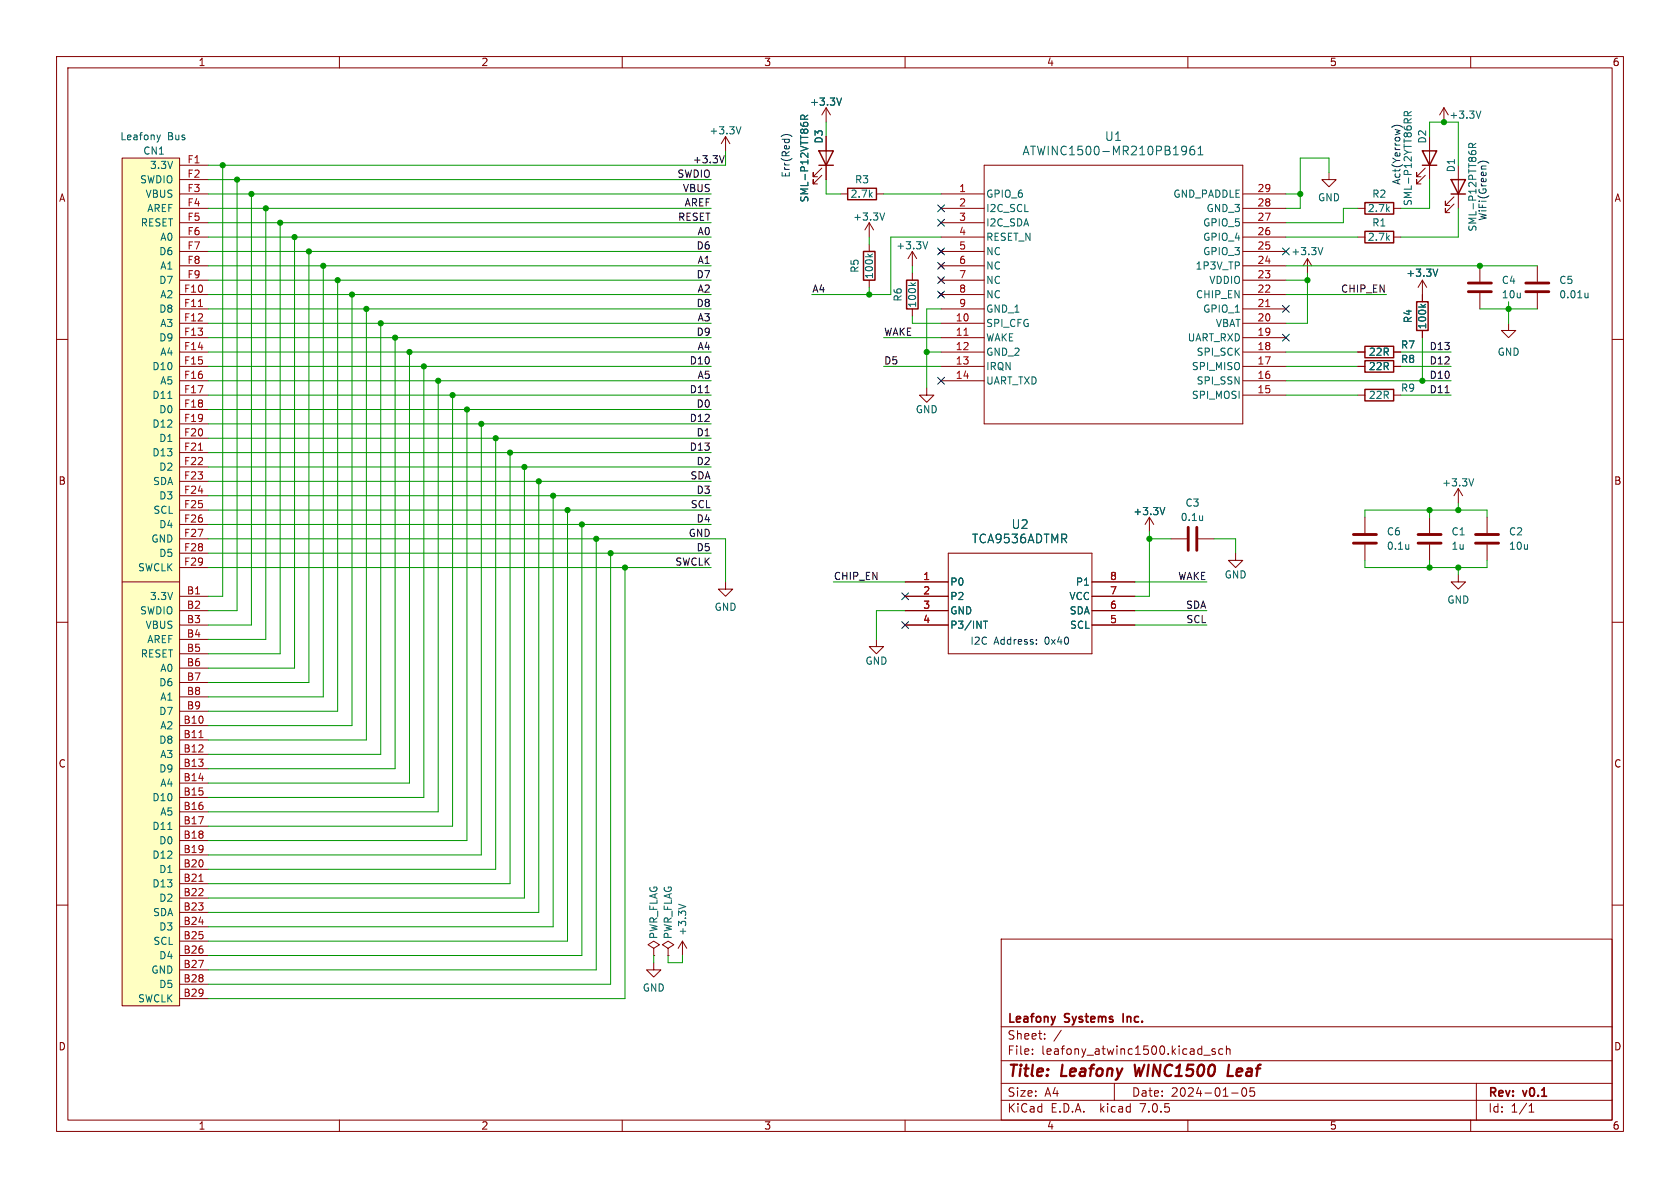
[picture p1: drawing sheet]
<svg xmlns="http://www.w3.org/2000/svg" width="297mm" height="210mm" viewBox="0 0 297 210" stroke-linecap="round" stroke-linejoin="round" font-family="sans-serif">
<g fill="none" stroke="#840000" stroke-width=".18">
<path d="M10 10h277v190h-277zM12 12h273v186h-273zM60 10v2M110 10v2M146 19.1v2.5M146 19.1l-.7 1.2M146 19.1l.8 1.2M160 10v2M210 10v2M255.3 19.1l-.8 1.2M255.3 19.1v2.5M255.3 19.1l.7 1.2"/>
<path d="M260 10v2M21.6 27.9h10.1v149.9h-10.1zM31.7 36.8h5.1M31.7 29.2h5.1M31.7 31.8h5.1M31.7 34.3h5.1M31.7 39.4h5.1M128.3 24.1l.7 1.3M128.3 24.1v2.6M128.3 24.1l-.8 1.3M145.3 31l-1.5 1.5v-.7v.7h.7M145.3 29.7l-1.5 1.5v-.7v.7h.7"/>
<path d="M146 24.1v7.7M148.6 34.3h1.3M153.7 39.4l-.8 1.2M153.7 39.4v2.5M153.7 39.4l.7 1.2M154.9 34.3h1.3M166.4 36.8h7.6M166.4 34.3h7.6M166.4 39.4h7.6M174 29.2h45.7v45.7h-45.7zM219.7 36.8h7.6M219.7 34.3h7.6"/>
<path d="M219.7 39.4h7.6M234.9 30.5v1.3h1.3l-1.3 1.2-1.2-1.2h1.2M240 36.8h1.3M246.4 36.8h1.2M252 31l-1.6 1.5v-.7v.7h.8M252 29.7l-1.6 1.5v-.7v.7h.8M252.7 24.1v7.7M257 36.1l-1.5 1.5v-.8v.8h.8M257 34.8l-1.5 1.5v-.7v.7h.8M257.8 29.2v7.6M10 60h2M31.7 52.1h5.1"/>
<path d="M31.7 54.6h5.1M31.7 57.2h5.1M31.7 59.7h5.1M31.7 41.9h5.1M31.7 44.5h5.1M31.7 47h5.1M31.7 49.5h5.1M153.7 43.2v1.3M153.7 49.5v1.3M161.3 44.5v2.5M161.3 48.3v1.2M161.3 54.6v1.3"/>
<path d="M161.3 44.5l-.8 1.2M161.3 44.5l.8 1.2M166 44.1l.8 .7M166 46.6l.8 .8M166 49.1l.8 .8M166 51.7l.8 .8M166.4 52.1h7.6M166.4 54.6h7.6M166.4 57.2h7.6M166.4 59.7h7.6M166.4 41.9h7.6M166.4 44.5h7.6"/>
<path d="M166.4 47h7.6M166.4 49.5h7.6M166.8 44.1l-.8 .7M166.8 46.6l-.8 .8M166.8 49.1l-.8 .8M166.8 51.7l-.8 .8M219.7 52.1h7.6M219.7 54.6h7.6M219.7 57.2h7.6M219.7 59.7h7.6M219.7 41.9h7.6M219.7 44.5h7.6"/>
<path d="M219.7 47h7.6M219.7 49.5h7.6M231.1 45.7l-.7 1.3M231.1 45.7v2.6M231.1 45.7l.8 1.3M240 41.9h1.3M246.4 41.9h1.2M251.5 49.5l-.8 1.3M251.5 49.5v3.8M251.5 58.4v1.3M251.5 49.5l.7 1.3M261.6 47v2.8"/>
<path d="M261.6 51.8v2.8M266.7 57.2v1.2h1.3l-1.3 1.3-1.3-1.3h1.3M271.8 47v2.8M271.8 51.8v2.8M285 60h2M31.7 62.2h5.1M31.7 64.8h5.1M31.7 67.3h5.1M31.7 69.9h5.1M31.7 72.4h5.1M31.7 74.9h5.1M31.7 77.5h5.1"/>
<path d="M163.8 68.6v1.3h1.3l-1.3 1.2-1.2-1.2h1.2M166.4 62.2h7.6M166.4 64.8h7.6M166.4 67.3h7.6M219.7 62.2h7.6M219.7 64.8h7.6M219.7 67.3h7.6M219.7 69.9h7.6M240 62.2h1.3M240 64.8h1.3M240 69.9h1.3M246.4 62.2h1.2"/>
<path d="M246.4 64.8h1.2M246.4 69.9h1.2M31.7 95.3h5.1M31.7 80h5.1M31.7 82.6h5.1M31.7 85.1h5.1M31.7 87.6h5.1M31.7 90.2h5.1M31.7 92.7h5.1M31.7 97.8h5.1M167.6 97.8h25.4v17.8h-25.4zM203.2 91.4l-.8 1.3"/>
<path d="M203.2 91.4v2.6M203.2 91.4l.8 1.3M207 95.3h2.8M211.8 95.3h2.8M218.4 97.8v1.3h1.3l-1.3 1.2-1.2-1.2h1.2M241.3 91.4v2.8M241.3 96.3v2.8M252.7 91.4v2.8M252.7 96.3v2.8M257.8 86.4v2.5M257.8 86.4l-.8 1.2M257.8 86.4l.8 1.2"/>
<path d="M262.9 91.4v2.8M262.9 96.3v2.8M10 110h2M21.6 102.9h10.1M31.7 105.4h5.1M31.7 108h5.1M31.7 110.5h5.1M31.7 113h5.1M31.7 115.6h5.1M31.7 118.1h5.1M31.7 100.3h5.1M128.3 102.9v1.2h-1.3l1.3 1.3 1.2-1.3h-1.2"/>
<path d="M154.9 113v1.3h1.3l-1.3 1.3-1.2-1.3h1.2M160 102.9h7.6M160 105.4h7.6M160 108h7.6M160 110.5h7.6M193 102.9h7.7M193 105.4h7.7M193 108h7.7M193 110.5h7.7M257.8 101.6v1.3h1.3l-1.3 1.2-1.3-1.2h1.3M285 110h2M31.7 128.3h5.1"/>
<path d="M31.7 130.8h5.1M31.7 133.4h5.1M31.7 135.9h5.1M31.7 138.4h5.1M31.7 120.7h5.1M31.7 123.2h5.1M31.7 125.7h5.1M10 160h2M31.7 141h5.1M31.7 143.5h5.1M31.7 146.1h5.1M31.7 148.6h5.1"/>
<path d="M31.7 151.1h5.1M31.7 153.7h5.1M31.7 156.2h5.1M31.7 158.8h5.1M285 160h2M31.7 161.3h5.1M31.7 163.8h5.1M31.7 166.4h5.1M31.7 168.9h5.1M31.7 171.5h5.1M31.7 174h5.1M31.7 176.5h5.1"/>
<path d="M115.6 170.2v1.3h-1.3l1.3 1.2 1.2-1.2h-1.2M115.6 167.6l-1-.6 1-.6 1 .6-1 .6v1.3M115.6 168.9h.1M118.1 167.6l-1-.6 1-.6 1 .6-1 .6v1.3M118.1 168.9h.1M120.6 166.4l.8 1.2M120.6 166.4v2.5M120.6 166.4l-.7 1.2M177 166h108v32h-108zM60 198v2M110 198v2M160 198v2"/>
<path d="M177 194.5h108M177 191.5h108M177 187.5h108M177 181.5h108M182.5 186.3v.1M182.5 185.5v.1M184.7 183.6v.1M184.7 182.8v.1M187.6 182.1l-1.3 2M197 191.5v3M210 198v2M212.8 186.5h1.2"/>
<path d="M214.8 185.5l-.3-.1-.3 .2 .1 .2 .5 .2v.3h-.6M216.2 185.5l-.5-.1-.2 .3v.4l.1 .2h.6M216.8 185.5l.2-.1 .4 .1 .1 .9M216.8 184.9v1.5M217.7 193.2h1.2M219.7 192.4l.2-.1a.81 .81 0 0 1 .6 .6 .81 .81 0 0 1-.3 .8l-.2 .1a.81 .81 0 0 1-.3-1.4zM221.7 192.3h-.7v.7l.2-.1h.5l.1 .3-.1 .5-.2 .1-.5-.1M260 198v2M261 191.5v6.5M270.3 196.6h.9M270.3 195.5l.4-.4v1.5"/>
</g>
<path d="M217.3 188.2l-.3 2h1" fill="none" stroke="#840000" stroke-width=".4"/>
<path d="M259.6 51.6h4.1M259.6 50h4.1M269.7 51.6h4.1M269.7 50h4.1M210.1 93.2v4.1M211.6 93.2v4.1M239.3 96h4M239.3 94.5h4M250.7 96h4.1M250.7 94.5h4.1M260.9 96h4M260.9 94.5h4" fill="none" stroke="#840000" stroke-width=".51"/>
<g fill="none" stroke="#006464" stroke-width=".18">
<path d="M148.8 17.3l-.5 1.3M249.5 19.7l-.6 .4M261.8 19.6l-.4 1.3M28.4 23.9l-.4 .8M131 22.4l-.4 1.3M142.2 21.1v-.6l-.2-.1h-.3l-.2 .7h1.3M142.8 20.4l-.6 .4M156.4 37.6l-.4 1.3M209.2 25.8l.5 .2a1.01 1.01 0 0 1-.4 1.4h-.3M209.8 26.5l-.3 .3h-.3M211.1 25.8a.6 .6 0 0 0-.8 .7v.6l.2 .2 .4 .1 .2-.2 .1-.5-.1-.2-.5-.1-.3 .3M211.8 27.4h.9"/>
<path d="M211.8 26.3l.4-.5v1.6M248.9 20.4l-.1-.6-.1-.1-.3 .1-.2 .6h1.3M260.3 26.1v-.6l-.2-.2-.3 .1-.1 .7h1.2M260.9 25.3l-.6 .5M153.4 44.9l.5 .5M154.2 44.9l-.4 .4M161 50l.5 .5M161.9 50l-.5 .3M164 42.7l-.4 1.3M233.9 43.8l-.5 1.2M251.2 53.8l.5 .5M252 53.8l-.4 .4"/>
<path d="M254.2 47.6l-.4 1.2M280.7 51.8v.8M280.7 52.5l-.3 .1M205.9 89.7l-.4 1.3M260.5 84.6l-.4 1.3M173.9 109.8h.7M174.2 109.8v1.3M120 159.8l1.2 .5"/>
</g>
<g fill="none" stroke="#840000" stroke-width=".25">
<path d="M144.8 26.7h2.5l-1.3 2.5zM144.8 29.2h2.5M149.9 33.3h5v2h-5zM241.3 35.8h5.1v2h-5.1zM251.5 26.7h2.5l-1.3 2.5zM251.5 29.2h2.5M256.5 31.8h2.6l-1.3 2.5zM256.5 34.3h2.6M152.7 44.5h2v5h-2zM160.3 49.5h2v5.1h-2zM241.3 40.9h5.1v2h-5.1zM250.4 53.3h2.1v5.1h-2.1z"/>
<path d="M241.3 61.2h5.1v2h-5.1zM241.3 68.8h5.1v2.1h-5.1zM241.3 63.8h5.1v2h-5.1z"/>
</g>
<path d="M21.6 27.9h10.1v149.9h-10.1z" fill="#ffffc2" stroke="#ffffc2" stroke-width=".18"/>
<path d="M35.1 54.2h.7M170.4 59.3h.7M223.8 54.2h.7M35.1 79.6h.7M35.2 130.4h.7M35.2 155.8h.7" fill="none" stroke="#a90000" stroke-width=".18"/>
<path d="M128 27.5l-.4 1.3" fill="none" stroke="#0f0f0f" stroke-width=".18"/>
<path d="M138.1 24.1a1.46 1.46 0 0 1 1.9 0M246.6 22.9l.9 .2M247.9 22.4a1.47 1.47 0 0 0-1.9 .1M261.8 28.6h.9l.5 .3M183.2 113.8v.1M183.2 113.1v.1" fill="none" stroke="#0000c2" stroke-width=".18"/>
<g fill="none" stroke="#009600" stroke-width=".18">
<path d="M36.8 36.8h88.9M36.8 39.4h88.9M36.8 31.8h88.9M36.8 34.3h88.9M39.4 29.2v76.2h-2.6M41.9 31.8v76.2h-5.1M44.4 34.3v76.2h-7.6M47 36.8v76.2h-10.2M49.5 39.4v76.2h-12.7M128.3 26.7v2.5h-91.5M146 31.8v2.5h2.6M146 21.6v2.5"/>
<path d="M156.2 34.3h10.2M227.3 34.3h2.6M234.9 30.5v-2.6h-5v8.9h-2.6M240 36.8h-2.5v2.6h-10.2M252.7 31.8v5h-5.1M252.7 24.1v-2.5h5.1v7.6M257.8 36.8v5.1h-10.2M36.8 57.2h88.9M36.8 59.7h88.9M36.8 41.9h88.9M36.8 44.5h88.9M36.8 47h88.9"/>
<path d="M36.8 52.1h88.9M36.8 54.6h88.9M36.8 49.5h88.9M52.1 41.9v76.2h-15.3M54.6 44.5v76.2h-17.8M57.1 47v76.2h-20.3M59.7 49.5v76.2h-22.9M62.2 52.1v76.2h-25.4M64.8 54.6v76.2h-28M67.3 57.2v76.2h-30.5M69.8 59.7v76.2h-33M153.7 41.9v1.3"/>
<path d="M153.7 50.8v1.3M156.2 59.7h10.2M161.3 55.9v1.3h5.1M161.3 47v1.3M166.4 41.9h-8.9v10.2h-14M166.4 54.6h-2.6v14M227.3 41.9h12.7M227.3 47h44.5M227.3 52.1h17.8M227.3 49.5h3.8M231.1 48.3v8.9h-3.8M251.5 59.7v7.6"/>
<path d="M261.6 54.6h10.2M266.7 53.3v3.9M36.8 74.9h88.9M36.8 72.4h88.9M36.8 67.3h88.9M36.8 77.5h88.9M36.8 69.9h88.9M36.8 64.8h88.9M36.8 62.2h88.9M72.4 62.2v76.2h-35.6M74.9 64.8v76.2h-38.1M77.5 67.3v76.2h-40.7"/>
<path d="M80 69.9v76.2h-43.2M82.5 72.4v76.2h-45.7M85.1 74.9v76.2h-48.3M87.6 77.5v76.2h-50.8M156.2 64.8h10.2M163.8 62.2h2.6M227.3 67.3h29.2M227.3 69.9h12.7M227.3 64.8h12.7M227.3 62.2h12.7M247.6 69.9h8.9M247.6 64.8h8.9"/>
<path d="M247.6 62.2h8.9M36.8 80h88.9M36.8 95.3h91.5v7.6M36.8 97.8h88.9M36.8 82.6h88.9M36.8 92.7h88.9M36.8 87.6h88.9M36.8 90.2h88.9M36.8 85.1h88.9M90.2 80v76.2h-53.4M92.7 82.6v76.2h-55.9M95.2 85.1v76.2h-58.4"/>
<path d="M97.8 87.6v76.2h-61M100.3 90.2v76.2h-63.5M102.9 92.7v76.2h-66.1M105.4 95.3v76.2h-68.6M107.9 97.8v76.2h-71.1M203.2 95.3h3.8M203.2 94v11.4h-2.5M214.6 95.3h3.8v2.5M241.3 99.1v1.2h21.6v-1.2M241.3 91.4v-1.2h21.6v1.2M252.7 90.2v1.2M252.7 99.1v1.2"/>
<path d="M257.8 88.9v1.3M36.8 100.3h88.9M110.5 100.3v76.2h-73.7M147.3 102.9h12.7M160 108h-5.1v5M200.7 110.5h12.7M200.7 102.9h12.7M200.7 108h12.7M257.8 100.3v1.3M115.6 168.9v1.3M118.1 168.9v1.3h2.5v-1.3"/>
</g>
<g fill="none" stroke="#000084" stroke-width=".18">
<path d="M165.8 38.8l1.2 1.2M165.8 36.2l1.2 1.2M167 38.8l-1.2 1.2M167 36.2l-1.2 1.2M165.8 46.4l1.2 1.2M165.8 51.5l1.2 1.2M165.8 43.8l1.2 1.3M165.8 48.9l1.2 1.2M167 46.4l-1.2 1.2M167 51.5l-1.2 1.2M167 43.8l-1.2 1.3M167 48.9l-1.2 1.2"/>
<path d="M226.7 43.8l1.2 1.3M226.7 59.1l1.2 1.2M226.7 54l1.2 1.2M227.9 43.8l-1.2 1.3M227.9 59.1l-1.2 1.2M227.9 54l-1.2 1.2M165.8 66.7l1.2 1.2M167 66.7l-1.2 1.2M159.4 109.9l1.2 1.2M159.4 104.8l1.2 1.2M160.6 109.9l-1.2 1.2M160.6 104.8l-1.2 1.2"/>
</g>
<g fill="#009600" stroke="#009600" stroke-width=".18">
<circle cx="110.5" cy="100.3" r=".46"/>
<circle cx="97.8" cy="87.6" r=".46"/>
<circle cx="107.9" cy="97.8" r=".46"/>
<circle cx="100.3" cy="90.2" r=".46"/>
<circle cx="59.7" cy="49.5" r=".46"/>
<circle cx="54.6" cy="44.5" r=".46"/>
<circle cx="57.1" cy="47" r=".46"/>
<circle cx="80" cy="69.9" r=".46"/>
<circle cx="74.9" cy="64.8" r=".46"/>
<circle cx="72.4" cy="62.2" r=".46"/>
<circle cx="77.5" cy="67.3" r=".46"/>
<circle cx="52.1" cy="41.9" r=".46"/>
<circle cx="49.5" cy="39.4" r=".46"/>
<circle cx="47" cy="36.8" r=".46"/>
<circle cx="44.4" cy="34.3" r=".46"/>
<circle cx="39.4" cy="29.2" r=".46"/>
<circle cx="41.9" cy="31.8" r=".46"/>
<circle cx="92.7" cy="82.6" r=".46"/>
<circle cx="90.2" cy="80" r=".46"/>
<circle cx="85.1" cy="74.9" r=".46"/>
<circle cx="87.6" cy="77.5" r=".46"/>
<circle cx="95.2" cy="85.1" r=".46"/>
<circle cx="64.8" cy="54.6" r=".46"/>
<circle cx="62.2" cy="52.1" r=".46"/>
<circle cx="69.8" cy="59.7" r=".46"/>
<circle cx="67.3" cy="57.2" r=".46"/>
<circle cx="102.9" cy="92.7" r=".46"/>
<circle cx="105.4" cy="95.3" r=".46"/>
<circle cx="82.5" cy="72.4" r=".46"/>
<circle cx="163.8" cy="62.2" r=".46"/>
<circle cx="153.7" cy="52.1" r=".46"/>
<circle cx="203.2" cy="95.3" r=".46"/>
<circle cx="229.9" cy="34.3" r=".46"/>
<circle cx="255.3" cy="21.6" r=".46"/>
<circle cx="257.8" cy="90.2" r=".46"/>
<circle cx="257.8" cy="100.3" r=".46"/>
<circle cx="252.7" cy="100.3" r=".46"/>
<circle cx="252.7" cy="90.2" r=".46"/>
<circle cx="251.5" cy="67.3" r=".46"/>
<circle cx="231.1" cy="49.5" r=".46"/>
<circle cx="261.6" cy="47" r=".46"/>
<circle cx="266.7" cy="54.6" r=".46"/>
</g>
<g font-size="2.8" fill="#840000">
<text x="178" y="190.8">Title:</text>
<text x="187.5" y="190.8">Leafony</text>
<text x="201" y="190.8">WINC1500</text>
<text x="218.1" y="190.8">Leaf</text>
</g>
<g font-size="2.1" fill="#006464">
<text x="180.7" y="27.6">ATWINC1500-MR210PB1961</text>
<text x="195.3" y="25.1">U1</text>
<text x="178.8" y="93.7">U2</text>
<text x="171.8" y="96.2">TCA9536ADTMR</text>
</g>
<g font-size="2.1" fill="#840000">
<text x="178" y="183.9">Sheet:</text>
<text x="178" y="181.1">Leafony</text>
<text x="188.2" y="181.1">Systems</text>
<text x="198.9" y="181.1">Inc.</text>
<text x="178" y="186.6">File:</text>
<text x="184" y="186.6">leafony_atwinc1500.kicad_sch</text>
<text x="178" y="196.8">KiCad</text>
<text x="178" y="194">Size:</text>
<text x="184.6" y="194">A4</text>
<text x="185.7" y="196.8">E.D.A.</text>
<text x="194.4" y="196.8">kicad</text>
<text x="200" y="194">Date:</text>
<text x="201.5" y="196.8">7.0.5</text>
<text x="206.9" y="194">2024-01-05</text>
<text x="263" y="194.2">Rev:</text>
<text x="263" y="196.8">Id:</text>
<text x="267" y="196.8">1/1</text>
<text x="269.2" y="194.2">v0.1</text>
</g>
<g font-size="1.8" fill="#840000">
<text x="35" y="11.8">1</text>
<text x="85" y="11.8">2</text>
<text x="135" y="11.8">3</text>
<text x="185" y="11.8">4</text>
<text x="235" y="11.8">5</text>
<text x="285" y="11.8">6</text>
<text x="10.4" y="35.8">A</text>
<text x="285.4" y="35.8">A</text>
<text x="10.3" y="85.8">B</text>
<text x="285.3" y="85.8">B</text>
<text x="10.3" y="135.8">C</text>
<text x="285.3" y="135.8">C</text>
<text x="10.3" y="185.8">D</text>
<text x="285.3" y="185.8">D</text>
<text x="35" y="199.8">1</text>
<text x="85" y="199.8">2</text>
<text x="135" y="199.8">3</text>
<text x="185" y="199.8">4</text>
<text x="235" y="199.8">5</text>
<text x="285" y="199.8">6</text>
</g>
<g font-size="1.8" fill="#006464">
<text x="125.4" y="23.9">+3.3V</text>
<text x="143.1" y="18.8">+3.3V</text>
<text x="256.2" y="21.1">+3.3V</text>
<text x="21.2" y="25">Leafony</text>
<text x="25.3" y="27.5">CN1</text>
<text x="29.6" y="25">Bus</text>
<text x="145.6" y="25.4" transform="rotate(-90 145.6 25.4)">D3</text>
<text x="252.3" y="25.4" transform="rotate(-90 252.3 25.4)">D2</text>
<text x="24.7" y="32.6">SWDIO</text>
<text x="25.7" y="35.1">VBUS</text>
<text x="26.5" y="30">3.3V</text>
<text x="143.1" y="35.8" transform="rotate(-90 143.1 35.8)">SML-P12VTT86R</text>
<text x="150.3" y="35.1">2.7k</text>
<text x="151.1" y="32.6">R3</text>
<text x="174.2" y="35.1">GPIO_6</text>
<text x="207.4" y="35.1">GND_PADDLE</text>
<text x="233" y="35.7">GND</text>
<text x="242.5" y="35.1">R2</text>
<text x="257.4" y="30.5" transform="rotate(-90 257.4 30.5)">D1</text>
<text x="24.9" y="40.2">RESET</text>
<text x="26" y="37.7">AREF</text>
<text x="150.8" y="39.2">+3.3V</text>
<text x="174.2" y="37.7">I2C_SCL</text>
<text x="174.2" y="40.2">I2C_SDA</text>
<text x="212.7" y="40.2">GPIO_5</text>
<text x="213.3" y="37.7">GND_3</text>
<text x="241.8" y="37.7">2.7k</text>
<text x="242.5" y="40.2">R1</text>
<text x="28.1" y="45.3">D6</text>
<text x="28.3" y="42.7">A0</text>
<text x="28.3" y="47.8">A1</text>
<text x="158.4" y="44.2">+3.3V</text>
<text x="174.2" y="42.7">RESET_N</text>
<text x="174.2" y="45.3">NC</text>
<text x="174.2" y="47.8">NC</text>
<text x="211.3" y="47.8">1P3V_TP</text>
<text x="212.7" y="45.3">GPIO_3</text>
<text x="212.7" y="42.7">GPIO_4</text>
<text x="228.2" y="45.3">+3.3V</text>
<text x="241.8" y="42.7">2.7k</text>
<text x="28.1" y="50.4">D7</text>
<text x="28.3" y="52.9">A2</text>
<text x="152" y="48.3" transform="rotate(-90 152 48.3)">R5</text>
<text x="154.5" y="49.4" transform="rotate(-90 154.5 49.4)">100k</text>
<text x="159.6" y="53.4" transform="rotate(-90 159.6 53.4)">R6</text>
<text x="174.2" y="50.4">NC</text>
<text x="174.2" y="52.9">NC</text>
<text x="211.4" y="52.9">CHIP_EN</text>
<text x="213.8" y="50.4">VDDIO</text>
<text x="248.6" y="49.1">+3.3V</text>
<text x="265.4" y="50.4">C4</text>
<text x="265.4" y="52.9">10u</text>
<text x="275.6" y="50.4">C5</text>
<text x="275.6" y="52.9">0.01u</text>
<text x="28.1" y="55.4">D8</text>
<text x="28.3" y="58">A3</text>
<text x="162.1" y="54.5" transform="rotate(-90 162.1 54.5)">100k</text>
<text x="174.2" y="58">SPI_CFG</text>
<text x="174.2" y="55.4">GND_1</text>
<text x="212.7" y="55.4">GPIO_1</text>
<text x="214.9" y="58">VBAT</text>
<text x="249.7" y="57.2" transform="rotate(-90 249.7 57.2)">R4</text>
<text x="252.3" y="58.3" transform="rotate(-90 252.3 58.3)">100k</text>
<text x="26.9" y="65.6">D10</text>
<text x="28.1" y="60.5">D9</text>
<text x="28.3" y="63.1">A4</text>
<text x="174.2" y="60.5">WAKE</text>
<text x="174.2" y="63.1">GND_2</text>
<text x="174.2" y="65.6">IRQN</text>
<text x="210" y="60.5">UART_RXD</text>
<text x="210.7" y="65.6">SPI_MISO</text>
<text x="211.5" y="63.1">SPI_SCK</text>
<text x="241.9" y="63.1">22R</text>
<text x="241.9" y="65.6">22R</text>
<text x="247.6" y="61.8">R7</text>
<text x="247.6" y="64.3">R8</text>
<text x="264.7" y="63.1">GND</text>
<text x="26.9" y="70.7">D11</text>
<text x="28.3" y="68.1">A5</text>
<text x="174.2" y="68.1">UART_TXD</text>
<text x="210.7" y="70.7">SPI_MOSI</text>
<text x="211.5" y="68.1">SPI_SSN</text>
<text x="241.9" y="70.7">22R</text>
<text x="247.6" y="69.4">R9</text>
<text x="26.9" y="75.8">D12</text>
<text x="28.1" y="73.2">D0</text>
<text x="161.8" y="73.2">GND</text>
<text x="26.9" y="80.8">D13</text>
<text x="28.1" y="78.3">D1</text>
<text x="28.1" y="83.4">D2</text>
<text x="27" y="85.9">SDA</text>
<text x="28.1" y="88.5">D3</text>
<text x="209.5" y="89.7">C3</text>
<text x="254.9" y="86.1">+3.3V</text>
<text x="27.1" y="91">SCL</text>
<text x="28.1" y="93.5">D4</text>
<text x="200.3" y="91.2">+3.3V</text>
<text x="208.7" y="92.3">0.1u</text>
<text x="245.1" y="94.8">C6</text>
<text x="256.5" y="94.8">C1</text>
<text x="266.7" y="94.8">C2</text>
<text x="24.4" y="101.2">SWCLK</text>
<text x="26.7" y="96.1">GND</text>
<text x="28.1" y="98.6">D5</text>
<text x="245.1" y="97.3">0.1u</text>
<text x="256.5" y="97.3">1u</text>
<text x="266.7" y="97.3">10u</text>
<text x="26.5" y="106.2">3.3V</text>
<text x="167.9" y="103.7">P0</text>
<text x="167.9" y="106.2">P2</text>
<text x="189" y="106.2">VCC</text>
<text x="190.2" y="103.7">P1</text>
<text x="216.4" y="102.4">GND</text>
<text x="255.8" y="106.9">GND</text>
<text x="24.7" y="108.8">SWDIO</text>
<text x="25.7" y="111.3">VBUS</text>
<text x="26" y="113.9">AREF</text>
<text x="126.3" y="108.1">GND</text>
<text x="167.9" y="108.8">GND</text>
<text x="167.9" y="111.3">P3/INT</text>
<text x="189.1" y="108.8">SDA</text>
<text x="189.2" y="111.3">SCL</text>
<text x="24.9" y="116.4">RESET</text>
<text x="28.3" y="118.9">A0</text>
<text x="152.9" y="117.7">GND</text>
<text x="28.1" y="121.5">D6</text>
<text x="28.3" y="124">A1</text>
<text x="28.1" y="131.6">D8</text>
<text x="28.1" y="126.6">D7</text>
<text x="28.3" y="129.1">A2</text>
<text x="28.1" y="136.7">D9</text>
<text x="28.3" y="134.2">A3</text>
<text x="26.9" y="141.8">D10</text>
<text x="28.3" y="139.3">A4</text>
<text x="26.9" y="146.9">D11</text>
<text x="28.1" y="149.4">D0</text>
<text x="28.3" y="144.3">A5</text>
<text x="26.9" y="152">D12</text>
<text x="28.1" y="154.5">D1</text>
<text x="26.9" y="157">D13</text>
<text x="28.1" y="159.6">D2</text>
<text x="27" y="162.1">SDA</text>
<text x="27.1" y="167.2">SCL</text>
<text x="28.1" y="164.7">D3</text>
<text x="116.4" y="166.1" transform="rotate(-90 116.4 166.1)">PWR_FLAG</text>
<text x="118.9" y="166.1" transform="rotate(-90 118.9 166.1)">PWR_FLAG</text>
<text x="121.5" y="165.5" transform="rotate(-90 121.5 165.5)">+3.3V</text>
<text x="26.7" y="172.3">GND</text>
<text x="28.1" y="169.7">D4</text>
<text x="24.4" y="177.4">SWCLK</text>
<text x="28.1" y="174.8">D5</text>
<text x="113.6" y="175.4">GND</text>
</g>
<g font-size="1.8" fill="#a90000">
<text x="33.1" y="29">F1</text>
<text x="33.1" y="31.5">F2</text>
<text x="33.1" y="34">F3</text>
<text x="169.5" y="34">1</text>
<text x="222.2" y="34">29</text>
<text x="33.1" y="36.6">F4</text>
<text x="33.1" y="39.1">F5</text>
<text x="33.1" y="41.7">F6</text>
<text x="169.5" y="36.6">2</text>
<text x="169.5" y="39.1">3</text>
<text x="169.5" y="41.7">4</text>
<text x="222.2" y="41.7">26</text>
<text x="222.2" y="39.1">27</text>
<text x="222.2" y="36.6">28</text>
<text x="33.1" y="44.2">F7</text>
<text x="33.1" y="46.7">F8</text>
<text x="169.5" y="44.2">5</text>
<text x="169.5" y="46.7">6</text>
<text x="222.2" y="46.7">24</text>
<text x="222.2" y="44.2">25</text>
<text x="32.5" y="51.8">F10</text>
<text x="33.1" y="49.3">F9</text>
<text x="169.5" y="49.3">7</text>
<text x="169.5" y="51.8">8</text>
<text x="222.2" y="51.8">22</text>
<text x="222.2" y="49.3">23</text>
<text x="32.5" y="54.4">F11</text>
<text x="32.5" y="56.9">F12</text>
<text x="32.5" y="59.4">F13</text>
<text x="168.9" y="56.9">10</text>
<text x="168.9" y="59.4">11</text>
<text x="169.5" y="54.4">9</text>
<text x="222.2" y="59.4">19</text>
<text x="222.2" y="56.9">20</text>
<text x="222.2" y="54.4">21</text>
<text x="32.5" y="62">F14</text>
<text x="32.5" y="64.5">F15</text>
<text x="168.9" y="62">12</text>
<text x="168.9" y="64.5">13</text>
<text x="222.2" y="64.5">17</text>
<text x="222.2" y="62">18</text>
<text x="32.5" y="67.1">F16</text>
<text x="32.5" y="69.6">F17</text>
<text x="168.9" y="67.1">14</text>
<text x="222.2" y="69.6">15</text>
<text x="222.2" y="67.1">16</text>
<text x="32.5" y="72.1">F18</text>
<text x="32.5" y="74.7">F19</text>
<text x="32.5" y="77.2">F20</text>
<text x="32.5" y="79.8">F21</text>
<text x="32.5" y="82.3">F22</text>
<text x="32.5" y="84.8">F23</text>
<text x="32.5" y="87.4">F24</text>
<text x="32.5" y="89.9">F25</text>
<text x="32.5" y="92.5">F26</text>
<text x="32.5" y="95">F27</text>
<text x="32.5" y="97.5">F28</text>
<text x="32.5" y="100.1">F29</text>
<text x="33" y="105.2">B1</text>
<text x="33" y="107.7">B2</text>
<text x="163.2" y="102.6">1</text>
<text x="163.2" y="105.2">2</text>
<text x="163.2" y="107.7">3</text>
<text x="196.2" y="107.7">6</text>
<text x="196.2" y="105.2">7</text>
<text x="196.2" y="102.6">8</text>
<text x="33" y="110.2">B3</text>
<text x="33" y="112.8">B4</text>
<text x="163.2" y="110.2">4</text>
<text x="196.2" y="110.2">5</text>
<text x="33" y="115.3">B5</text>
<text x="33" y="117.9">B6</text>
<text x="33" y="120.4">B7</text>
<text x="33" y="122.9">B8</text>
<text x="33" y="125.5">B9</text>
<text x="32.4" y="128">B10</text>
<text x="32.4" y="130.6">B11</text>
<text x="32.4" y="133.1">B12</text>
<text x="32.4" y="135.6">B13</text>
<text x="32.4" y="138.2">B14</text>
<text x="32.4" y="140.7">B15</text>
<text x="32.4" y="143.3">B16</text>
<text x="32.4" y="145.8">B17</text>
<text x="32.4" y="148.3">B18</text>
<text x="32.4" y="150.9">B19</text>
<text x="32.4" y="153.4">B20</text>
<text x="32.4" y="156">B21</text>
<text x="32.4" y="158.5">B22</text>
<text x="32.4" y="161">B23</text>
<text x="32.4" y="163.6">B24</text>
<text x="32.4" y="166.1">B25</text>
<text x="32.4" y="168.7">B26</text>
<text x="32.4" y="171.2">B27</text>
<text x="32.4" y="173.7">B28</text>
<text x="32.4" y="176.3">B29</text>
</g>
<g font-size="1.8" fill="#0f0f0f">
<text x="122.5" y="28.9">+3.3V</text>
<text x="119.7" y="31.5">SWDIO</text>
<text x="120.7" y="34">VBUS</text>
<text x="119.9" y="39.1">RESET</text>
<text x="121" y="36.6">AREF</text>
<text x="123.3" y="41.6">A0</text>
<text x="123.1" y="44.2">D6</text>
<text x="123.3" y="46.7">A1</text>
<text x="123.1" y="49.3">D7</text>
<text x="123.3" y="51.8">A2</text>
<text x="143.5" y="51.8">A4</text>
<text x="237.1" y="51.8">CHIP_EN</text>
<text x="123.1" y="59.4">D9</text>
<text x="123.1" y="54.3">D8</text>
<text x="123.3" y="56.9">A3</text>
<text x="156.2" y="59.4">WAKE</text>
<text x="121.9" y="64.5">D10</text>
<text x="123.3" y="62">A4</text>
<text x="156.2" y="64.5">D5</text>
<text x="252.7" y="62">D13</text>
<text x="252.7" y="64.5">D12</text>
<text x="121.9" y="69.6">D11</text>
<text x="123.3" y="67">A5</text>
<text x="252.7" y="69.6">D11</text>
<text x="252.7" y="67">D10</text>
<text x="121.9" y="74.7">D12</text>
<text x="123.1" y="77.2">D1</text>
<text x="123.1" y="72.1">D0</text>
<text x="121.9" y="79.7">D13</text>
<text x="123.1" y="82.3">D2</text>
<text x="122" y="84.8">SDA</text>
<text x="122.1" y="89.9">SCL</text>
<text x="123.1" y="87.4">D3</text>
<text x="121.7" y="95">GND</text>
<text x="123.1" y="92.4">D4</text>
<text x="119.4" y="100.1">SWCLK</text>
<text x="123.1" y="97.5">D5</text>
<text x="147.3" y="102.6">CHIP_EN</text>
<text x="208.3" y="102.6">WAKE</text>
<text x="209.7" y="107.7">SDA</text>
<text x="209.7" y="110.2">SCL</text>
</g>
<g font-size="1.8" fill="#0000c2">
<text x="139.7" y="31.5" transform="rotate(-90 139.7 31.5)">Err(Red)</text>
<text x="247.6" y="32.8" transform="rotate(-90 247.6 32.8)">Act(Yerrow)</text>
<text x="249.7" y="36.5" transform="rotate(-90 249.7 36.5)">SML-P12YTT86RR</text>
<text x="261.2" y="41" transform="rotate(-90 261.2 41)">SML-P12PTT86R</text>
<text x="262.9" y="39.1" transform="rotate(-90 262.9 39.1)">WiFi(Green)</text>
<text x="171.4" y="114.1">I2C</text>
<text x="175.6" y="114.1">Address:</text>
<text x="184.6" y="114.1">0x40</text>
</g>
</svg>
